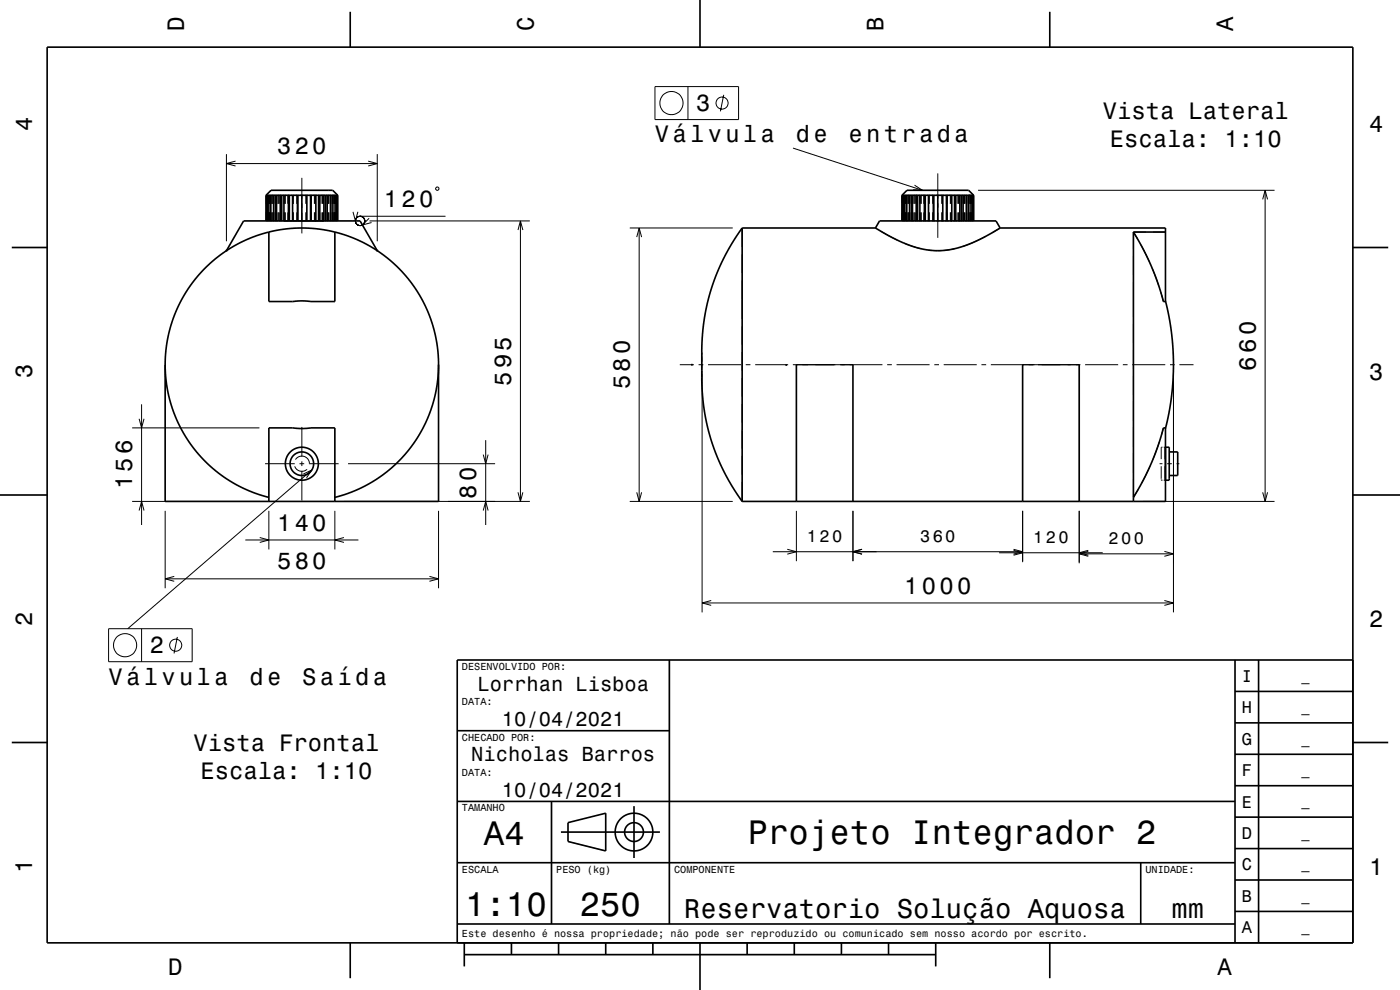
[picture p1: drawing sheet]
<svg xmlns="http://www.w3.org/2000/svg" width="297mm" height="210mm" viewBox="0 0 297 210" stroke-linecap="round" stroke-linejoin="round" font-family="sans-serif">
<g fill="none" stroke="#000" stroke-width=".21">
<path d="M138.9 18.4h17.8v7h-17.8zM145.9 18.4v7M48 32.7v18.5M48 34.7h32M50 34.2l-2 .5 2 .5M64 37.7v4.4M78.1 34.2l1.9 .5-1.9 .5M80 32.7v18.5M92.4 39.9l.5-.2 .2 .4-.4 .3zM153.5 20.1l-.7 3.5M168.2 31.4l27.5 9M194 39.3l1.7 1.1-2-.1"/>
<path d="M198.9 36.8v5.3M56.4 46.9h.2M56.4 41.4h.2M56.5 41.4v1.8M56.5 45v1.9M56.6 41.4h.2M56.6 46.9h.2M56.7 41.4v1.8M56.7 45v1.9M56.9 41.4h.2M56.9 41.4v1.8M56.9 45v1.9"/>
<path d="M57 41.4v1.8M57 45v1.9M57.2 45v1.9h-.3M57.2 41.4v1.8M57.2 41.4h.4M57.3 46.9h.4M57.4 41.4v1.8M57.4 45v1.9M57.5 41.4v1.8M57.5 45v1.9M57.7 41.4h.5M57.9 45l-.1 1.9h.4"/>
<path d="M57.9 41.4v1.8M58 41.4v1.8M58 45v1.9M58.3 46.9h.2M58.4 41.4v1.8M58.4 45v1.9M58.4 41.4h.4M58.6 46.9h.3M58.7 41.4v1.8M58.7 45v1.9M58.9 41.4h.3M59 41.4v1.8"/>
<path d="M59 45v1.9M59.2 46.9h.4M59.4 43.2v-1.8h.3v1.8M59.4 45v1.9M59.7 45v1.9h.2M59.9 41.4h.4M60.2 45v1.9h-.1M60.2 41.4v1.8M60.4 41.4h.3M60.5 41.4v1.8M60.5 45v1.9M61 41.4h.4"/>
<path d="M61.1 41.4v1.8M61.1 45v1.9M61.3 41.4v1.8M61.3 45v1.9M61.7 41.4h.8M62.1 41.4v1.8M62.1 45v1.9M62.2 41.4v1.8M62.2 45v1.9M62.8 41.4h.5M63 41.4v1.8M63 45v1.9"/>
<path d="M63.7 41.4h.6M64 43.1v1M64 45.1v4.4M64.6 41.4h.7M64.9 41.4v1.8M64.9 45v1.9M65 41.4v1.8M65 45v1.9M65.7 41.4h.5M65.9 41.4v1.8M65.9 45v1.9M66 41.4v1.8"/>
<path d="M66 45v1.9M66.5 41.4h.7M66.7 41.4v1.8M66.7 45v1.9M66.8 41.4v1.8M66.8 45v1.9M66.9 41.4v1.8M66.9 45v1.9M67.5 41.4h.5M67.6 41.4v1.8M67.6 45v1.9M67.8 41.4v1.8"/>
<path d="M67.8 45v1.9M68.2 41.4h.3M68.3 41.4v1.8M68.3 45v1.9M68.4 45v1.9h.2v-1.9M68.4 41.4v1.8M68.8 46.9h.4M68.9 41.4h-.3v1.8M69.1 41.4v1.8M69.1 45v1.9M69.1 41.4h.4M69.4 41.4v1.8"/>
<path d="M69.4 45v1.9M69.6 41.4h.2M69.6 45v1.9h-.3M69.6 41.4v1.8M69.7 41.4v1.8M69.7 45v1.9M69.9 46.9h.4M70 41.4h.2M70 41.4v1.8M70 45v1.9M70.2 41.4v1.8M70.2 45v1.9"/>
<path d="M70.4 41.4h.4M70.5 46.9h.3M70.6 41.4v1.8M70.6 45v1.9M70.6 41.4h.1M70.9 45v1.9M71 46.9h.2M71 41.4v1.8M71 45v1.9M71.1 41.4v1.8M71.1 45v1.9M71.1 41.4h-.2v1.8"/>
<path d="M71.3 41.4h.1M71.3 46.9h.1M71.4 41.4v1.8M71.4 45v1.9M71.5 46.9h.1M71.5 41.4h.1M71.6 41.4v1.8M71.6 45v1.9M74.9 44.9l.5 2 .5-2M78.3 46.3l-1.4 1.4 1.9-.5M78.4 46.9h34M94.5 45.9h-18.1a.99 .99 0 0 1 .8 1.5 .99 .99 0 0 1-1.7-.1 .99 .99 0 0 1 .9-1.4 .99 .99 0 0 1 .9 1.4 .99 .99 0 0 1-1.7 .2 .99 .99 0 0 1 .5-1.6 .99 .99 0 0 1 1.3 1.1 .99 .99 0 0 1-1.6 .7 .99 .99 0 0 1 .1-1.7 .99 .99 0 0 1 1.5 .8 .99 .99 0 0 1-1.3 1"/>
<path d="M109.9 48.8l.5-1.9 .5 1.9M110.4 46.9v59.5M133.6 48.4h21.8M135.1 50.3l.5-1.9 .5 1.9M135.6 48.4v58M157.4 48.4v4M157.4 53.9v4M157.4 59.4v8.3M185.7 48.4l.2 .1M186.8 49l3.5 1.9M191.3 46.9h.2M191.3 41.4h.2"/>
<path d="M191.4 41.4v1.8M191.4 45v1.9M191.5 41.4h.2M191.5 46.9h.2M191.6 41.4v1.8M191.6 45v1.9M191.7 51.5l3.8 1.3M191.8 45v1.9h.3v-1.9M191.9 41.4v1.8M191.9 45v1.9M192.1 41.4h-.3v1.8M192.1 41.4v1.8"/>
<path d="M192.2 41.4h.3M192.2 46.9h.4M192.4 41.4v1.8M192.4 45v1.9M192.7 41.4h.4M192.8 46.9h.3M192.8 41.4v1.8M192.8 45v1.9M192.9 41.4v1.8M192.9 45v1.9M193.2 46.9h.2M193.3 41.4v1.8"/>
<path d="M193.3 45v1.9M193.3 41.4h.4M193.5 46.9h.3M193.6 41.4v1.8M193.6 45v1.9M193.8 41.4h.3M193.9 41.4v1.8M193.9 45v1.9M194.1 46.9h.4M194.3 43.2v-1.8h.3v1.8M194.3 45v1.9M194.6 45v1.9h.2"/>
<path d="M194.9 41.4h.3M195 46.9h.6M195.1 41.4v1.8M195.1 45v1.9M195.3 41.4h.4M195.4 41.4v1.8M195.4 45v1.9M195.9 41.4h.4M196 41.4v1.8M196 45v1.9M196.2 45v1.9h-.4M196.2 41.4v1.8"/>
<path d="M196.2 46.9h.3M196.6 41.4h.8M196.7 46.9h.6M197 41.4v1.8M197 45v1.9M197.1 41.4v1.8M197.1 45v1.9M197.7 46.9h.7M197.7 41.4h.5M197.9 41.4v1.8M197.9 45v1.9M198 41.4v1.8"/>
<path d="M198 45v1.9M198.6 41.4h.6M198.7 46.9h.6M198.9 43.1v1M198.9 45.1v5.3M199.5 41.4h.7M199.7 46.9h.5M199.8 41.4v1.8M199.8 45v1.9M199.9 41.4v1.8M199.9 45v1.9M200.5 46.9h.7"/>
<path d="M200.6 41.4h.5M200.8 41.4v1.8M200.8 45v1.9M200.9 41.4v1.8M200.9 45v1.9M201.4 41.4h.7M201.6 45v1.9h.4M201.6 41.4v1.8M201.7 41.4v1.8M201.7 45v1.9M201.8 41.4v1.8M201.8 45v1.9"/>
<path d="M202.2 46.9h.4M202.3 41.4h.6M202.5 41.4v1.8M202.5 45v1.9M202.7 46.9h.3M202.7 41.4v1.8M202.7 45v1.9M202.9 52.7l-3.2 .5-2.7-.2M203.1 41.4h.3M203.2 41.4v1.8M203.2 45v1.9M203.3 45v1.9h.3"/>
<path d="M203.3 41.4v1.8M203.5 45v1.9M203.8 46.9h.3M203.8 41.4h-.3v1.8M204 41.4v1.8M204 45v1.9M204.1 41.4h.3M204.3 41.4v1.8M204.3 45v1.9M204.5 41.4h.2M204.5 45l.1 1.9h-.4M204.5 41.4v1.8"/>
<path d="M204.6 41.4v1.8M204.6 45v1.9M204.8 46.9h.4M204.9 41.4h.2M204.9 41.4v1.8M204.9 45v1.9M205.1 41.4v1.8M205.1 45v1.9M205.3 41.4h.4M205.4 46.9h.3M205.5 41.4v1.8M205.5 45v1.9"/>
<path d="M205.5 41.4h.1M205.8 41.4v1.8M205.8 45v1.9M205.8 46.9h.3M205.8 41.4h.3l-.1 1.8M205.9 41.4v1.8M205.9 45v1.9M206 41.4v1.8M206 45v1.9M206.2 41.4h.2M206.2 46.9h.2M206.3 41.4v1.8"/>
<path d="M206.3 45v1.9M206.4 46.9h.1M206.4 41.4h.1M206.5 41.4v1.8M206.5 45v1.9M207.5 40.4h62.9M209.1 50.1l-2.6 1.3-2.2 .9M212.2 48.4l-1.8 1M240.4 49.2l.9 1.4M240.4 49.2v3.6M240.4 54.3v4M240.4 59.8v7.4"/>
<path d="M240.4 49.2h2.7M242 51.9l1.8 3.6M244.4 56.9l1.4 3.7M244.6 49.2h2.6M267.9 42.3l.5-1.9 .5 1.9M268.4 40.4v66M35 77.4h.1M144.2 77.4h3M148.2 77.4h1M148.9 75.2v-.5v2M148.9 75.6v1.8M148.9 78.7v1.3"/>
<path d="M148.9 77.3v2.1M148.9 79.4v50.5M150.2 77.4h7M157.4 69.2v4M157.4 74.7v4M158.2 77.4h1M160.2 77.4h7M168.2 77.4h19M188.2 77.4h1M190.2 77.4h7M198.2 77.4h1M200.2 77.4h7"/>
<path d="M208.2 77.4h1M210.2 77.4h19M230.2 77.4h7M238.2 77.4h1M240.2 77.4h7M240.4 68.7v4M240.4 74.2v4M240.4 79.7v4M246.3 62l.5 2M248.2 77.4h1M248.9 79.4v50.5M250.2 77.4h3"/>
<path d="M28 90.8h27M29.5 88.8l.5 2 .6-2M30 85.8v25.6M56.2 98.4h6.3M62.5 98.9a1.61 1.61 0 0 0 2.6 .7M62.7 97.5a1.62 1.62 0 0 1 1.7-.7 1.62 1.62 0 0 1 1.2 1.4M63.5 98.4h1M64 90.6v6.3M64 97.9v1M64 99.9v6.3M65.5 98.4h6.3M66.2 99.7l-39.1 33.7"/>
<path d="M73.8 98.4h31.2M102.5 96.4l.5 2 .6-2M103 93.4v18M157.4 80.2v4M157.4 85.7v4M157.4 91.2v4M157.4 96.7v4M240.4 85.2v4M240.4 90.7v4M240.4 96.2v4M244 98.9l-1.8 3.6M245.9 93.8l-1.3 3.7"/>
<path d="M246 98.4h.6M246.3 98.9v2.7M246.6 94.9h-.3v2.5M246.8 90.8l-.4 1.5M246.9 94.9h.2v2.5M247.1 98.9v2.7M247.1 100h.1M247.1 96.7h.1M247.6 98.4h1M249.6 98.4h.6M28 106.4h27M29.5 108.3l.5-1.9 .6 1.9"/>
<path d="M35 108.4v16.4M52 114.5h24M55.1 114l1.9 .5-1.9 .6M57 108.4v8.1M64.4 100.6l1.8-.9-1.2 1.6M71 108.4v8.1M73 114l-2 .5 2 .6M73 106.4h39.4M93 108.4v16.4M102.5 108.3l.5-1.9 .6 1.9M109.9 104.4l.5 2 .5-2M133.6 106.4h21.8"/>
<path d="M135.1 104.4l.5 2 .5-2M157.4 102.2v4.2M163.9 117h53M167 116.5l1.9 .5-1.9 .5M168.9 108.4v10.6M180.9 108.4v10.6M182.9 116.5l-2 .5 2 .5M211.9 117.3h22M215 116.7l1.9 .6-1.9 .5M215 116.5l1.9 .5-1.9 .5M216.9 108.4v10.9M228.9 108.4v11.1"/>
<path d="M228.9 117.5h20M230.9 117l-2 .5 2 .5M230.9 116.7l-2 .6 2 .5M240.4 101.7v3.8l1.1-1.7M242.4 106.4h28M246.3 101.7v.2h.3M247 117l1.9 .5-1.9 .5M247.1 101.7v.2h-.2M267.9 104.4l.5 2 .5-2M23 133.4h17.8v7h-17.8zM30 133.4v7M35 122.8h58"/>
<path d="M37 122.3l-2 .5 2 .5M37.6 135.1l-.7 3.5M91.1 122.3l1.9 .5-1.9 .5M148.9 127.9h100M150.9 127.4l-2 .5 2 .5M247 127.4l1.9 .5-1.9 .5"/>
<circle cx="142.4" cy="21.9" r="2.46"/>
<circle cx="153.2" cy="21.9" r="1.28"/>
<circle cx="26.5" cy="136.9" r="2.46"/>
<circle cx="37.3" cy="136.9" r="1.28"/>
</g>
<g fill="none" stroke="#000" stroke-width=".35">
<path d="M10 10h277v190h-277zM74.3 2.5v7.5M148.5 0v10M222.7 2.5v7.5M2.5 52.5h7.5M48 53.2l3.7-6.3h24.7l3.6 6.3M56.4 41.4l1.1-1h13.1l1 1M56.4 41.4h15.2M56.4 41.4v5.5M56.5 41.4v5.5M56.7 41.4v5.5M57 49.2l3.1-.6 3.5-.2 3.7 .2 3.7 .6"/>
<path d="M57 49.2l-2.1 .6-2.6 1-3.9 2.2-3.6 2.7-1.8 1.7-1.7 1.9-2.6 4-1.1 2.2-.9 2.3-1.2 4.4-.3 2.4-.2 2.5 .1 2.3 .3 2.7 1.2 4.6 1.9 4.4 2.5 3.9 1.8 2.1 1.8 1.8 3.8 2.9 4.2 2.2 4.4 1.5M57 49.2v14.8l7-.2 7 .2v-14.8M57 41.4v5.5M57.5 41.4v5.5M58 41.4v5.5M58.4 41.4v5.5M58.7 41.4v5.5M59.5 41.4v5.5M59.8 41.4v5.5M60.2 41.4v5.5M61.2 41.4v5.5M61.4 41.4v5.5"/>
<path d="M62.1 41.4v5.5M63.1 41.4v5.5M63.2 41.4v5.5M64 41.4v5.5M65.1 41.4v5.5M65.9 41.4v5.5M66 41.4v5.5M67 41.4v5.5M67.6 41.4v5.5M67.8 41.4v5.5M68.7 41.4v5.5M69.1 41.4v5.5"/>
<path d="M69.4 41.4v5.5M70.1 41.4v5.5M70.2 41.4v5.5M70.6 41.4v5.5M71 49.2l4.3 1.4 2 1 2.4 1.4 3.8 2.8 3.2 3.5 2.7 3.9 1 2 1 2.6 1.2 4.6 .4 4.7-.1 2.5-.2 2.5-1.2 4.6-1.9 4.3-1.4 2.4-1.3 1.8-1.8 2.1-1.6 1.6-3.8 2.9-3.9 2.1-2.6 1-2.2 .6M71.1 41.4v5.5M71.4 41.4v5.5M71.6 41.4v5.5M157.4 48.4a44 44 0 0 0-8.5 26.3v5.3a44 44 0 0 0 8.5 26.4M157.4 48.4v58M157.4 48.4h28.3M185.7 48.4a26.6 26.6 0 0 0 12.4 4.8 22.3 22.3 0 0 0 12.5-3.9l1.6-.9"/>
<path d="M185.7 48.4l.9-1.5h24.7l.9 1.5M191.3 41.4l1.1-1h13.1l1 1M191.3 41.4h15.2M191.3 41.4v5.5M191.4 41.4v5.5M191.6 41.4v5.5M191.9 41.4v5.5M192.4 41.4v5.5M193 41.4v5.5M193.4 41.4v5.5M193.6 41.4v5.5M194.4 41.4v5.5"/>
<path d="M194.7 41.4v5.5M195.1 41.4v5.5M196.1 41.4v5.5M196.3 41.4v5.5M197 41.4v5.5M198 41.4v5.5M198.1 41.4v5.5M198.9 41.4v5.5M200 41.4v5.5M200.8 41.4v5.5M200.9 41.4v5.5M201.9 41.4v5.5"/>
<path d="M202.5 41.4v5.5M202.7 41.4v5.5M203.6 41.4v5.5M204 41.4v5.5M204.3 41.4v5.5M205 41.4v5.5M205.1 41.4v5.5M205.5 41.4v5.5M206 41.4v5.5M206.3 41.4v5.5M206.5 41.4v5.5M212.2 48.4h35v15.6h-.4l-1.3-4.3-1.8-4.5-1.5-2.9-1.8-3.1"/>
<path d="M240.4 49.2h6.8M240.4 49.2v57.2M287 52.5h7.5M93 77.4v29h-58v-29M168.9 77.4v29M180.9 77.4v29M216.9 77.4v29M228.9 77.4v29M247.2 63.8a54.8 54.8 0 0 1 0 27.1M247.2 94.9h.8v7h-.8M248 95.9h1.8v5h-1.8M0 105h10"/>
<path d="M57 106.4v-15.6l7.1 .1 6.9-.1v15.6M240.4 105.5l1.9-3.1 1.5-3.1 1.7-4.2 1.3-4.3h.4v15.6h-89.8M287 105h10M142 140v56M262 140v60M267 140v60M287 140h-190v60M2.5 157.5h7.5M97 155h45M262 153.3h25M262 146.7h25M287 157.5h7.5"/>
<path d="M97 170h165M117 170v26M119 176.5h21M120.5 174.5l8-2v8l-8-2zM134.5 171v11M262 173.3h25M262 166.7h25M262 160h25M97 196h165M97 183h165M242 183v13M262 193.3h25"/>
<path d="M262 186.7h25M262 180h25M74.3 200v7.5M98.5 202.5h100M98.5 200v5M108.5 200v2.5M118.5 200v2.5M128.5 200v2.5M138.5 200v2.5M148.5 200v10M158.5 200v2.5M168.5 200v2.5"/>
<path d="M178.5 200v2.5M188.5 200v2.5M198.5 200v5M222.7 200v7.5"/>
<circle cx="64" cy="98.4" r="2.5"/>
<circle cx="64" cy="98.4" r="3.5"/>
<circle cx="134.5" cy="176.5" r="2"/>
<circle cx="134.5" cy="176.5" r="4"/>
</g>
<g fill="#000">
<path d="M47.8 53h.4v.4h-.4z" fill-rule="evenodd"/>
<path d="M79.8 53h.4v.4h-.4z" fill-rule="evenodd"/>
<path d="M146.6 77.2h.4v.4h-.4z" fill-rule="evenodd"/>
<path d="M166.6 77.2h.4v.4h-.4z" fill-rule="evenodd"/>
</g>
<g font-size="7.2">
<text x="102.7" y="179.3">A4</text>
<text x="158.6" y="179.1">Projeto Integrador 2</text>
<text x="98.7" y="194.3">1:10</text>
<text x="123" y="194.3">250</text>
</g>
<g font-size="5.8">
<text x="145.2" y="194.6">Reservatorio Solução Aquosa</text>
<text x="248.5" y="194.6">mm</text>
</g>
<g font-size="5">
<text x="39" y="6.5" transform="rotate(-90 39 6.5)">D</text>
<text x="113.2" y="6.5" transform="rotate(-90 113.2 6.5)">C</text>
<text x="187.4" y="6.5" transform="rotate(-90 187.4 6.5)">B</text>
<text x="261.6" y="6.5" transform="rotate(-90 261.6 6.5)">A</text>
<text x="147.7" y="23.6">3</text>
<text x="6.8" y="27.8" transform="rotate(-90 6.8 27.8)">4</text>
<text x="233.9" y="25.2">Vista Lateral</text>
<text x="290.5" y="28.1">4</text>
<text x="58.8" y="32.7">320</text>
<text x="138.9" y="30.2">Válvula</text>
<text x="168.8" y="30.2">de</text>
<text x="180" y="30.2">entrada</text>
<text x="235.5" y="31.3">Escala: 1:10</text>
<text x="81.4" y="43.9">120</text>
<text x="6.8" y="80.3" transform="rotate(-90 6.8 80.3)">3</text>
<text x="108.4" y="81.9" transform="rotate(-90 108.4 81.9)">595</text>
<text x="133.6" y="82.6" transform="rotate(-90 133.6 82.6)">580</text>
<text x="266.4" y="78.6" transform="rotate(-90 266.4 78.6)">660</text>
<text x="290.5" y="80.6">3</text>
<text x="28" y="103.8" transform="rotate(-90 28 103.8)">156</text>
<text x="101" y="105.7" transform="rotate(-90 101 105.7)">80</text>
<text x="58.8" y="112.5">140</text>
<text x="58.8" y="120.8">580</text>
<text x="191.8" y="125.9">1000</text>
<text x="6.8" y="132.8" transform="rotate(-90 6.8 132.8)">2</text>
<text x="290.5" y="133.1">2</text>
<text x="31.8" y="138.6">2</text>
<text x="23" y="145.2">Válvula</text>
<text x="52.9" y="145.2">de</text>
<text x="64.1" y="145.2">Saída</text>
<text x="41" y="159.2">Vista Frontal</text>
<text x="42.6" y="165.3">Escala: 1:10</text>
<text x="6.8" y="185.3" transform="rotate(-90 6.8 185.3)">1</text>
<text x="290.5" y="185.6">1</text>
<text x="35.7" y="206.8">D</text>
<text x="258.3" y="206.8">A</text>
</g>
<g font-size="4.3">
<text x="101.3" y="146.5">Lorrhan Lisboa</text>
<text x="106.5" y="154">10/04/2021</text>
<text x="100" y="161.5">Nicholas Barros</text>
<text x="106.5" y="169">10/04/2021</text>
</g>
<g font-size="3.6">
<text x="171.2" y="115">120</text>
<text x="195.2" y="115">360</text>
<text x="219.2" y="115.3">120</text>
<text x="235.2" y="115.5">200</text>
<text x="263.4" y="144.6">I</text>
<text x="263.4" y="151.3">H</text>
<text x="263.4" y="158">G</text>
<text x="263.4" y="164.6">F</text>
<text x="263.4" y="171.3">E</text>
<text x="263.4" y="178">D</text>
<text x="263.4" y="184.6">C</text>
<text x="263.4" y="191.3">B</text>
<text x="263.4" y="198">A</text>
</g>
<g font-size="2.9">
<text x="276.1" y="144.4">_</text>
<text x="276.1" y="151">_</text>
<text x="276.1" y="157.7">_</text>
<text x="276.1" y="164.4">_</text>
<text x="276.1" y="171">_</text>
<text x="276.1" y="177.7">_</text>
<text x="276.1" y="184.4">_</text>
<text x="276.1" y="191.1">_</text>
<text x="276.1" y="197.7">_</text>
</g>
<g font-size="2.2">
<text x="98" y="142.1">DESENVOLVIDO POR:</text>
<text x="98" y="149.6">DATA:</text>
<text x="98" y="157.1">CHECADO POR:</text>
<text x="98" y="164.6">DATA:</text>
<text x="98" y="172.1">TAMANHO</text>
<text x="98" y="185.1">ESCALA</text>
<text x="118" y="185.1">PESO (kg)</text>
<text x="143" y="185.1">COMPONENTE</text>
<text x="243" y="185.1">UNIDADE:</text>
<text x="98" y="198.8">Este desenho é nossa propriedade; não pode ser reproduzido ou comunicado sem nosso acordo por escrito.</text>
</g>
</svg>
